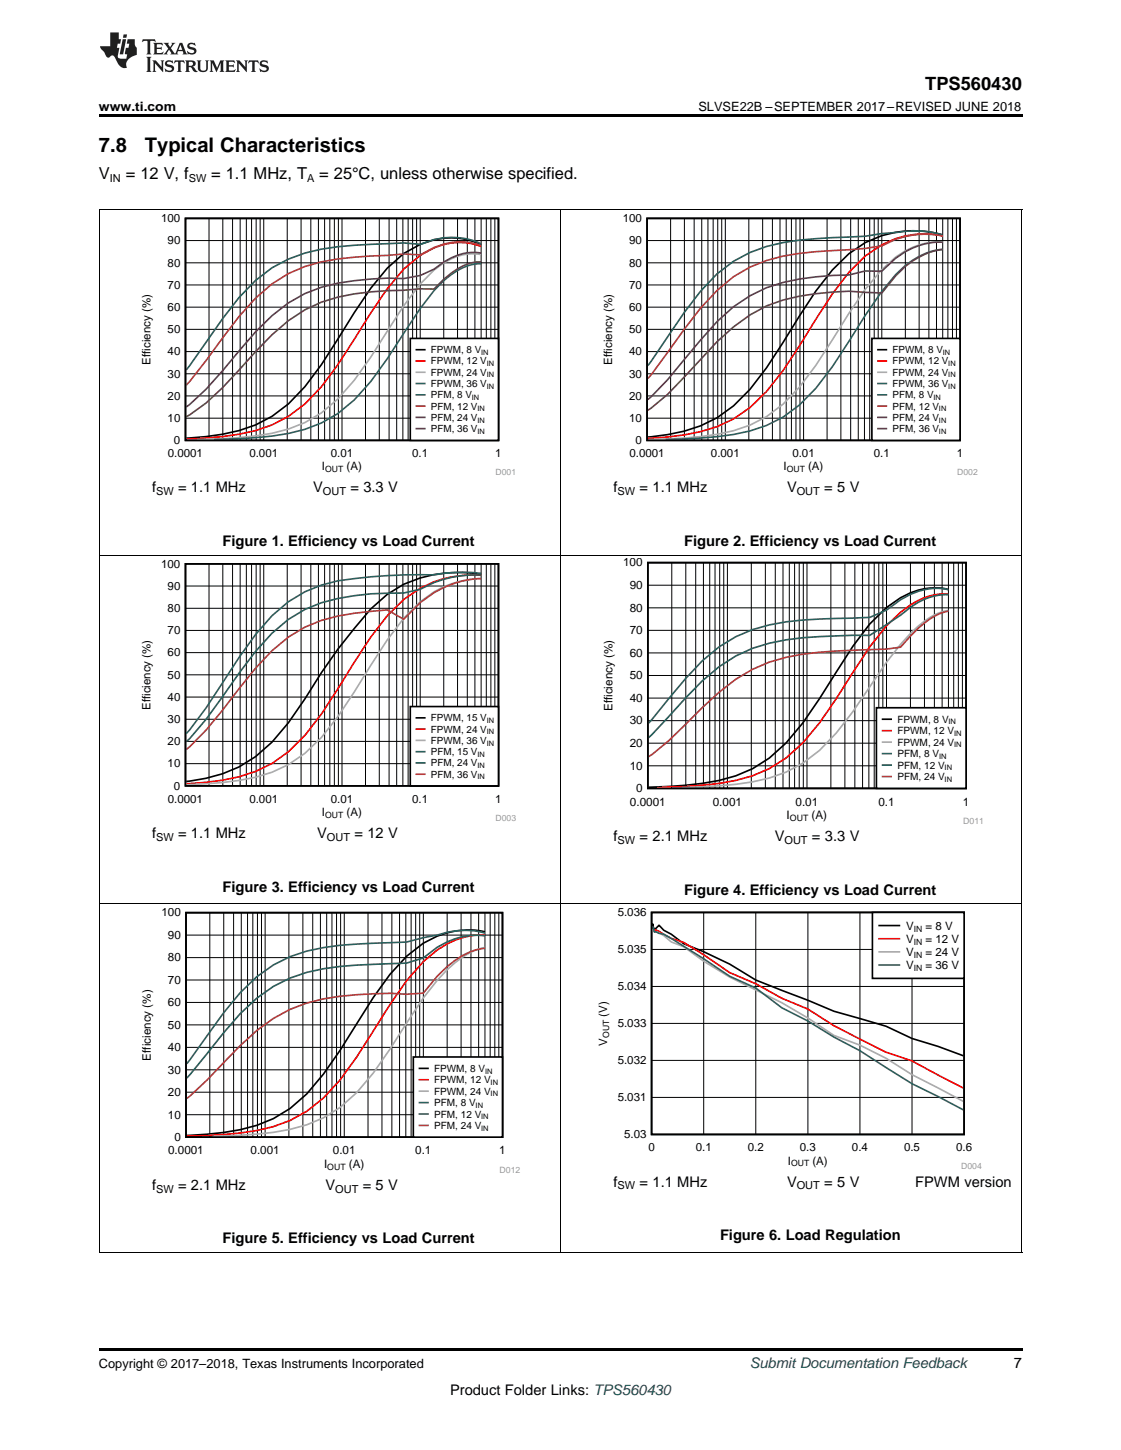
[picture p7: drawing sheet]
<svg xmlns="http://www.w3.org/2000/svg" width="216mm" height="279mm" viewBox="0 0 216 279" stroke-linecap="round" stroke-linejoin="round" font-family="sans-serif">
<path d="M19 259.7h177.8v.5h-177.8z" fill="#000"/>
<path d="M19.1 174.2v67.1M107.9 174.2v67.1M196.8 174.2v67.1M19 241.3h177.8" fill="none" stroke="#000" stroke-width=".19"/>
<path d="M26.9 175h73.3v51h-73.3z" fill-rule="evenodd" fill="#fff"/>
<path d="M35.8 175.9h61v43.2h-61zM93.4 179.6a15.7 15.7 0 0 0-11.9 2.1l-3.2 2.6-3.2 3.4-3.2 4.5-6.4 10.2-3.2 4.6a25.3 25.3 0 0 1-19.3 11.2l-7 .6" fill="none" stroke="#000" stroke-width=".32"/>
<g fill="none" stroke="#000" stroke-width=".19">
<path d="M40.4 175.9v43.2M43.1 175.9v43.2M45 175.9v43.2M46.5 175.9v43.2M47.7 175.9v43.2M48.7 175.9v43.2M49.6 175.9v43.2M50.4 175.9v43.2M51.1 175.9v43.2M55.6 175.9v43.2M58.3 175.9v43.2M60.2 175.9v43.2"/>
<path d="M61.7 175.9v43.2M62.9 175.9v43.2M63.9 175.9v43.2M64.8 175.9v43.2M65.6 175.9v43.2M66.3 175.9v43.2M70.9 175.9v43.2M73.6 175.9v43.2M75.5 175.9v43.2M77 175.9v43.2M78.2 175.9v43.2M79.2 175.9v43.2"/>
<path d="M80.1 175.9v43.2M80.8 175.9v43.2M81.5 175.9v43.2M86.1 175.9v43.2M88.8 175.9v43.2M90.7 175.9v43.2M92.2 175.9v43.2M93.4 175.9v43.2M94.4 175.9v43.2M95.3 175.9v43.2M96.1 175.9v43.2M35.8 197.5h61"/>
<path d="M35.8 193.2h61M35.8 188.8h61M35.8 184.5h61M35.8 180.2h61M35.8 214.8h61M35.8 210.5h61M35.8 206.1h61M35.8 201.8h61"/>
</g>
<path d="M93.4 180.2a13.8 13.8 0 0 0-9.2 2.9l-2.7 2.2-3.2 3.7-3.2 4.6-6.4 10.1-3.2 4.4a24.8 24.8 0 0 1-16 9.7 88.7 88.7 0 0 1-13.5 1.1" fill="none" stroke="#f00" stroke-width=".32"/>
<path d="M93.4 182.6a13.9 13.9 0 0 0-7.3 4.3l-1.9 2-2.7 3.4-6.4 9.8-3.2 4.7a25.5 25.5 0 0 1-16 10.8 81.5 81.5 0 0 1-15 1.4" fill="none" stroke="#aaa" stroke-width=".32"/>
<path d="M93.4 179.8a14.9 14.9 0 0 0-9.2 .4l-2.7 .5-3.2 .8-3.2 .1a82.8 82.8 0 0 0-16 1.7 25.4 25.4 0 0 0-12.9 8l-3.2 3.9-7 9.8" fill="none" stroke="#295c75" stroke-width=".32"/>
<path d="M93.4 180.3a13.5 13.5 0 0 0-9.2 2.2l-2.7 2.1-3.2 1-3.2 .1a79.4 79.4 0 0 0-16 1.7 26.4 26.4 0 0 0-12.9 8l-3.2 3.7-7 8.6" fill="none" stroke="#286b49" stroke-width=".32"/>
<path d="M93.4 182.7a12.2 12.2 0 0 0-7.3 3.5l-1.9 1.9-2.7 3.3-3.2 .2a61.9 61.9 0 0 0-19.2 1.7 30.1 30.1 0 0 0-12.9 8.2l-6.4 6.7-3.8 3.5" fill="none" stroke="#9e3a3a" stroke-width=".32"/>
<path d="M79.6 203.7h17.2v15.4h-17.2z" fill-rule="evenodd" fill="#fff"/>
<path d="M79.6 203.7h17.2v15.4h-17.2zM80.8 205.9h1.6" fill="none" stroke="#000" stroke-width=".32"/>
<path d="M80.8 208.1h1.6" fill="none" stroke="#f00" stroke-width=".32"/>
<path d="M80.8 210.3h1.6" fill="none" stroke="#aaa" stroke-width=".32"/>
<path d="M80.8 212.5h1.6" fill="none" stroke="#295c75" stroke-width=".32"/>
<path d="M80.8 214.7h1.6" fill="none" stroke="#286b49" stroke-width=".32"/>
<path d="M80.8 216.9h1.6" fill="none" stroke="#9e3a3a" stroke-width=".32"/>
<path d="M114.8 174.9h74.3v50.5h-74.3z" fill-rule="evenodd" fill="#fff"/>
<path d="M125.5 175.8h60.2v42.8h-60.2zM125.6 178.5l.1-.5 .3 1.1 .9-.8 .9 1 1.5 .7 2.4 1.8 3.8 1.6 5 2.4 5.1 3 10 3.9 5 2.2 10 2.8 5.1 2.4 5 1.5 4.8 1.8" fill="none" stroke="#000" stroke-width=".32"/>
<path d="M135.5 175.8v42.8M145.6 175.8v42.8M155.6 175.8v42.8M165.6 175.8v42.8M175.7 175.8v42.8M125.5 197.2h60.2M125.5 190.1h60.2M125.5 182.9h60.2M125.5 211.5h60.2M125.5 204.3h60.2" fill="none" stroke="#000" stroke-width=".19"/>
<path d="M125.6 179.1l.1-.1 .1 .4 .6-.2a21.5 21.5 0 0 0 5.3 2.4l3.8 2.4 5 3.4 5.1 2.2 5 2.8 5 2 5 3.2 10 5.2 5.1 1.6 9.8 5.3" fill="none" stroke="#f00" stroke-width=".32"/>
<path d="M125.6 179.5l.1-.5 .1 .4 1.1 .3 .9 .6 1.5 1.2 2.4 .9 3.8 2.8 5 3.1 10.1 4.9 5 3 5 3.3 5 1.9 5 2.5 5.1 3.2 9.8 5.1" fill="none" stroke="#aaa" stroke-width=".32"/>
<path d="M125.6 178.9l.1-.3 .3 1h.4l.5 .2 .9 .2 1.5 .8 6.2 3.9 5 3.4 5.1 2.3 5 3.8 5 2.5 5 3.1 5 2.7 10.1 6.3 9.8 5.1" fill="none" stroke="#295c75" stroke-width=".32"/>
<path d="M168 175.8h17.7v12.7h-17.7z" fill-rule="evenodd" fill="#fff"/>
<path d="M168 175.8h17.7v12.7h-17.7zM169.3 178.3h3.9" fill="none" stroke="#000" stroke-width=".32"/>
<path d="M169.3 180.9h3.9" fill="none" stroke="#f00" stroke-width=".32"/>
<path d="M169.3 183.4h3.9" fill="none" stroke="#aaa" stroke-width=".32"/>
<path d="M169.3 185.9h3.9" fill="none" stroke="#295c75" stroke-width=".32"/>
<path d="M19.1 107v67.2M107.9 107v67.2M196.8 107v67.2M19 174.1h177.8" fill="none" stroke="#000" stroke-width=".19"/>
<path d="M115.8 107.5h73.4v51.3h-73.4z" fill-rule="evenodd" fill="#fff"/>
<path d="M124.8 108.4h61.3v43.5h-61.3zM182.7 113.6a11.8 11.8 0 0 0-9.3 1.6l-2.7 1.9-3.2 3.1-3.2 4.3-6.5 10.1-3.2 4.7a26 26 0 0 1-12.9 10.2 55.3 55.3 0 0 1-16.1 2.2h-.7" fill="none" stroke="#000" stroke-width=".32"/>
<g fill="none" stroke="#000" stroke-width=".19">
<path d="M124.8 117.1h61.3M124.8 112.8h61.3M129.4 108.4v43.5M132.1 108.4v43.5M134 108.4v43.5M135.5 108.4v43.5M136.7 108.4v43.5M137.7 108.4v43.5M138.6 108.4v43.5M139.4 108.4v43.5M140.1 108.4v43.5M144.7 108.4v43.5"/>
<path d="M147.4 108.4v43.5M149.3 108.4v43.5M150.8 108.4v43.5M152 108.4v43.5M153 108.4v43.5M153.9 108.4v43.5M154.7 108.4v43.5M155.4 108.4v43.5M160 108.4v43.5M162.7 108.4v43.5M164.6 108.4v43.5M166.1 108.4v43.5"/>
<path d="M167.3 108.4v43.5M168.4 108.4v43.5M169.3 108.4v43.5M170 108.4v43.5M170.7 108.4v43.5M175.3 108.4v43.5M178 108.4v43.5M180 108.4v43.5M181.4 108.4v43.5M182.7 108.4v43.5M183.7 108.4v43.5M184.6 108.4v43.5"/>
<path d="M185.4 108.4v43.5M124.8 138.9h61.3M124.8 134.5h61.3M124.8 130.2h61.3M124.8 125.8h61.3M124.8 121.5h61.3M124.8 147.6h61.3M124.8 143.2h61.3"/>
</g>
<path d="M182.7 114.5a11.3 11.3 0 0 0-7.4 2.1l-1.9 1.4-2.7 2.6-3.2 4-6.4 10-3.3 4.7a25.7 25.7 0 0 1-16.1 11.1 81.3 81.3 0 0 1-15.2 1.3" fill="none" stroke="#f00" stroke-width=".32"/>
<path d="M182.7 117.6l-1.3 .3a14.7 14.7 0 0 0-6.1 4.2l-1.9 2.1-2.7 3.4-6.4 9.5-3.2 4.1a25.3 25.3 0 0 1-16.2 9.5 97 97 0 0 1-13.7 1" fill="none" stroke="#aaa" stroke-width=".32"/>
<path d="M182.7 113.6a11.4 11.4 0 0 0-9.3 2l-2.7 2-3.2 1.4-3.2 .1a116.1 116.1 0 0 0-12.9 .7 27.6 27.6 0 0 0-16.2 7.5 207.6 207.6 0 0 0-10.3 12" fill="none" stroke="#295c75" stroke-width=".32"/>
<path d="M182.7 114.6a11.2 11.2 0 0 0-7.4 2.4l-1.9 1.5-5.9 3.9h-3.2a114.2 114.2 0 0 0-12.9 .9 27.9 27.9 0 0 0-16.2 7.9l-10.3 10.9" fill="none" stroke="#286b49" stroke-width=".32"/>
<path d="M182.7 117.8l-.6 .1a12 12 0 0 0-5.3 3.2l-3.4 3.6-2.7 .4-3.2 .1a96.5 96.5 0 0 0-16.1 1.5 28.6 28.6 0 0 0-12.9 6.7l-3.3 3-6.4 6.3-3.9 3.1" fill="none" stroke="#9e3a3a" stroke-width=".32"/>
<path d="M168.8 136.4h17.3v15.5h-17.3z" fill-rule="evenodd" fill="#fff"/>
<path d="M168.8 136.4h17.3v15.5h-17.3zM170 138.6h1.6" fill="none" stroke="#000" stroke-width=".32"/>
<path d="M170 140.8h1.6" fill="none" stroke="#f00" stroke-width=".32"/>
<path d="M170 143h1.6" fill="none" stroke="#aaa" stroke-width=".32"/>
<path d="M170 145.2h1.6" fill="none" stroke="#295c75" stroke-width=".32"/>
<path d="M170 147.4h1.6" fill="none" stroke="#286b49" stroke-width=".32"/>
<path d="M170 149.6h1.6" fill="none" stroke="#9e3a3a" stroke-width=".32"/>
<path d="M26.9 107.8h72.5v50.4h-72.5z" fill-rule="evenodd" fill="#fff"/>
<path d="M35.7 108.6h60.3v42.8h-60.3zM92.7 110.7a25.5 25.5 0 0 0-14.9 1.9l-3.2 1.9-3.2 2.8a107.5 107.5 0 0 0-12.7 17.4l-3.2 4.6a25.5 25.5 0 0 1-19.6 11.3" fill="none" stroke="#000" stroke-width=".32"/>
<g fill="none" stroke="#000" stroke-width=".19">
<path d="M35.7 117.2h60.3M35.7 112.9h60.3M40.3 108.6v42.8M42.9 108.6v42.8M44.8 108.6v42.8M46.3 108.6v42.8M47.4 108.6v42.8M48.5 108.6v42.8M49.3 108.6v42.8M50.1 108.6v42.8M50.8 108.6v42.8M55.3 108.6v42.8"/>
<path d="M58 108.6v42.8M59.9 108.6v42.8M61.3 108.6v42.8M62.5 108.6v42.8M63.5 108.6v42.8M64.4 108.6v42.8M65.2 108.6v42.8M65.9 108.6v42.8M70.4 108.6v42.8M73 108.6v42.8M74.9 108.6v42.8M76.4 108.6v42.8"/>
<path d="M77.6 108.6v42.8M78.6 108.6v42.8M79.5 108.6v42.8M80.2 108.6v42.8M80.9 108.6v42.8M85.5 108.6v42.8M88.1 108.6v42.8M90 108.6v42.8M91.5 108.6v42.8M92.7 108.6v42.8M93.7 108.6v42.8M94.5 108.6v42.8"/>
<path d="M95.3 108.6v42.8M35.7 138.6h60.3M35.7 134.3h60.3M35.7 130h60.3M35.7 125.8h60.3M35.7 121.5h60.3M35.7 147.1h60.3M35.7 142.9h60.3"/>
</g>
<path d="M92.7 110.8a21.7 21.7 0 0 0-11.8 2.6l-3.1 2.1-3.2 3.1-3.2 4.2-9.5 14.8-3.2 4.1a24.3 24.3 0 0 1-15.8 8.6l-7 .7" fill="none" stroke="#f00" stroke-width=".32"/>
<path d="M92.7 111.5a18.7 18.7 0 0 0-9.1 2.5l-2.7 2-3.1 3.1-3.2 4.2-9.5 14.8-3.2 4a24.2 24.2 0 0 1-15.9 8.3l-3.1 .4-7 .4" fill="none" stroke="#aaa" stroke-width=".32"/>
<path d="M92.7 110.5a29.1 29.1 0 0 0-9.1 .3 104.3 104.3 0 0 0-18.5 1.1 23.7 23.7 0 0 0-12.7 6.7l-3.2 3.7-3.2 4.4-6.3 9.7-3.8 4.9" fill="none" stroke="#295c75" stroke-width=".32"/>
<path d="M92.7 110.8a21.8 21.8 0 0 0-11.8 2.7l-3.1 .8a52.1 52.1 0 0 0-15.9 1.8 26.1 26.1 0 0 0-12.7 9.4l-3.2 4.2-6.3 8.9-3.2 3.7-.6 .6" fill="none" stroke="#286b49" stroke-width=".32"/>
<path d="M92.7 111.5a18.2 18.2 0 0 0-9.1 2.7l-2.7 1.9-3.1 3.2-3.2-1.8a56.6 56.6 0 0 0-12.7 2.1 27.1 27.1 0 0 0-12.7 9.2l-9.5 11.9-3.2 3.2-.6 .5" fill="none" stroke="#9e3a3a" stroke-width=".32"/>
<path d="M79 136.1h17v15.3h-17z" fill-rule="evenodd" fill="#fff"/>
<path d="M79 136.1h17v15.3h-17zM80.2 138.3h1.6" fill="none" stroke="#000" stroke-width=".32"/>
<path d="M80.2 140.5h1.6" fill="none" stroke="#f00" stroke-width=".32"/>
<path d="M80.2 142.7h1.6" fill="none" stroke="#aaa" stroke-width=".32"/>
<path d="M80.2 144.8h1.6" fill="none" stroke="#295c75" stroke-width=".32"/>
<path d="M80.2 147h1.6" fill="none" stroke="#286b49" stroke-width=".32"/>
<path d="M80.2 149.2h1.6" fill="none" stroke="#9e3a3a" stroke-width=".32"/>
<path d="M19.1 40.4v66.6M107.9 40.4v66.6M196.8 40.4v66.6M19 106.9h177.8" fill="none" stroke="#000" stroke-width=".19"/>
<path d="M26.9 41.2h72.2v50.5h-72.2z" fill-rule="evenodd" fill="#fff"/>
<path d="M35.7 42.1h60.3v42.8h-60.3zM92.7 47.2a13.5 13.5 0 0 0-11.8-.1l-3.1 1.7-3.2 2.9-3.2 3.8-3.2 4.7-6.3 10.1-3.2 4.2a24.3 24.3 0 0 1-15.8 9.2l-3.2 .4-3.8 .3" fill="none" stroke="#000" stroke-width=".32"/>
<g fill="none" stroke="#000" stroke-width=".19">
<path d="M35.7 59.2h60.3M35.7 54.9h60.3M35.7 50.6h60.3M35.7 46.4h60.3M40.3 42.1v42.8M42.9 42.1v42.8M44.8 42.1v42.8M46.3 42.1v42.8M47.4 42.1v42.8M48.5 42.1v42.8M49.3 42.1v42.8M50.1 42.1v42.8"/>
<path d="M50.8 42.1v42.8M55.3 42.1v42.8M58 42.1v42.8M59.9 42.1v42.8M61.3 42.1v42.8M62.5 42.1v42.8M63.5 42.1v42.8M64.4 42.1v42.8M65.2 42.1v42.8M65.9 42.1v42.8M70.4 42.1v42.8M73 42.1v42.8"/>
<path d="M74.9 42.1v42.8M76.4 42.1v42.8M77.6 42.1v42.8M78.6 42.1v42.8M79.5 42.1v42.8M80.2 42.1v42.8M80.9 42.1v42.8M85.5 42.1v42.8M88.1 42.1v42.8M90 42.1v42.8M91.5 42.1v42.8M92.7 42.1v42.8"/>
<path d="M93.7 42.1v42.8M94.5 42.1v42.8M95.3 42.1v42.8M35.7 76.3h60.3M35.7 72h60.3M35.7 67.7h60.3M35.7 63.5h60.3M35.7 80.6h60.3"/>
</g>
<path d="M92.7 47.5a12.3 12.3 0 0 0-11.8 1.7l-3.1 2.6-3.2 3.8-3.2 4.7-6.3 10-3.2 4.2a24.4 24.4 0 0 1-15.9 9.2 76.1 76.1 0 0 1-10.1 .9" fill="none" stroke="#f00" stroke-width=".32"/>
<path d="M92.7 49a9.6 9.6 0 0 0-7.2 1.7l-1.9 1.3-2.7 2.7-3.1 4.2-6.4 9.9-3.2 4.5a25.3 25.3 0 0 1-19 10.7l-6.3 .5-5 .2" fill="none" stroke="#aaa" stroke-width=".32"/>
<path d="M92.7 50.8h-.6a9.4 9.4 0 0 0-5.2 2.1l-1.4 1.2-1.9 1.9-2.7 3.5-6.3 9.6-3.2 4.4a24.7 24.7 0 0 1-15.9 10 86.1 86.1 0 0 1-14.2 1.2" fill="none" stroke="#295c75" stroke-width=".32"/>
<path d="M92.7 47a13.8 13.8 0 0 0-11.8 .1l-3.1-.3-3.2 .2a91.9 91.9 0 0 0-12.7 1 25.5 25.5 0 0 0-15.9 9.3l-3.1 4.1-7 9.9" fill="none" stroke="#286b49" stroke-width=".32"/>
<path d="M92.7 47.3a11.8 11.8 0 0 0-9.1 .4l-2.7 1.4-3.1-.2-3.2 .3a74.3 74.3 0 0 0-12.7 1.3 24.3 24.3 0 0 0-12.7 7l-3.2 3.5-6.3 8.5-3.8 4.7" fill="none" stroke="#9e3a3a" stroke-width=".32"/>
<path d="M92.7 48.8a9.7 9.7 0 0 0-7.2 1.7 13.3 13.3 0 0 1-10.9 3.1 53.8 53.8 0 0 0-12.7 1.8 27.7 27.7 0 0 0-12.7 8.6l-9.5 11-3.8 3.4" fill="none" stroke="#68275f" stroke-width=".32"/>
<path d="M92.7 50.5h-.6a9 9 0 0 0-5.2 2.1l-1.4 1.2-1.9 1.9-2.7-.1-3.1 .3a58.6 58.6 0 0 0-12.7 1.4 26.4 26.4 0 0 0-12.7 7.2l-9.5 10.2-3.2 3-3.8 2.6" fill="none" stroke="#6b5028" stroke-width=".32"/>
<path d="M79 65.2h17v19.7h-17z" fill-rule="evenodd" fill="#fff"/>
<path d="M79 65.2h17v19.7h-17zM80.2 67.4h1.6" fill="none" stroke="#000" stroke-width=".32"/>
<path d="M80.2 69.6h1.6" fill="none" stroke="#f00" stroke-width=".32"/>
<path d="M80.2 71.7h1.6" fill="none" stroke="#aaa" stroke-width=".32"/>
<path d="M80.2 73.9h1.6" fill="none" stroke="#295c75" stroke-width=".32"/>
<path d="M80.2 76.1h1.6" fill="none" stroke="#286b49" stroke-width=".32"/>
<path d="M80.2 78.3h1.6" fill="none" stroke="#9e3a3a" stroke-width=".32"/>
<path d="M80.2 80.4h1.6" fill="none" stroke="#68275f" stroke-width=".32"/>
<path d="M80.2 82.6h1.6" fill="none" stroke="#6b5028" stroke-width=".32"/>
<path d="M115.8 41.2h72.5v50.5h-72.5z" fill-rule="evenodd" fill="#fff"/>
<path d="M124.6 42.1h60.3v42.8h-60.3zM181.6 45.3a19.9 19.9 0 0 0-21.3 6.7l-3.2 4.1-9.5 14.8-3.2 4.1a24.1 24.1 0 0 1-15.8 8.7l-3.8 .5" fill="none" stroke="#000" stroke-width=".32"/>
<g fill="none" stroke="#000" stroke-width=".19">
<path d="M124.6 59.2h60.3M124.6 54.9h60.3M124.6 50.6h60.3M124.6 46.4h60.3M129.2 42.1v42.8M131.8 42.1v42.8M133.7 42.1v42.8M135.2 42.1v42.8M136.3 42.1v42.8M137.4 42.1v42.8M138.2 42.1v42.8M139 42.1v42.8"/>
<path d="M139.7 42.1v42.8M144.2 42.1v42.8M146.9 42.1v42.8M148.8 42.1v42.8M150.2 42.1v42.8M151.4 42.1v42.8M152.4 42.1v42.8M153.3 42.1v42.8M154.1 42.1v42.8M154.8 42.1v42.8M159.3 42.1v42.8M161.9 42.1v42.8"/>
<path d="M163.8 42.1v42.8M165.3 42.1v42.8M166.5 42.1v42.8M167.5 42.1v42.8M168.4 42.1v42.8M169.1 42.1v42.8M169.8 42.1v42.8M174.4 42.1v42.8M177 42.1v42.8M178.9 42.1v42.8M180.4 42.1v42.8M181.6 42.1v42.8"/>
<path d="M182.6 42.1v42.8M183.4 42.1v42.8M184.2 42.1v42.8M124.6 76.3h60.3M124.6 72h60.3M124.6 67.7h60.3M124.6 63.5h60.3M124.6 80.6h60.3"/>
</g>
<path d="M181.6 45.5a16.9 16.9 0 0 0-11.8 1.7l-3.1 2.1-3.2 3.2-3.2 4.1-9.5 14.8-3.2 4a24.1 24.1 0 0 1-15.8 8.4l-7 .7" fill="none" stroke="#f00" stroke-width=".32"/>
<path d="M181.6 46.6a13.4 13.4 0 0 0-9.1 2.9l-2.7 2.5-3.1 3.7-3.2 4.7-6.4 10-3.1 4.2a24.2 24.2 0 0 1-15.9 9.1 92.9 92.9 0 0 1-13.1 1" fill="none" stroke="#aaa" stroke-width=".32"/>
<path d="M181.6 48a12.6 12.6 0 0 0-7.2 3.1l-1.9 1.8-2.7 3.3-3.1 4.6-6.4 9.9-3.2 4.1a24.2 24.2 0 0 1-15.8 8.9 97 97 0 0 1-13.1 1" fill="none" stroke="#295c75" stroke-width=".32"/>
<path d="M181.6 45.3a19.4 19.4 0 0 0-9.1-.5l-2.7 .2-3.1 .5-3.2 .2a93.2 93.2 0 0 0-12.7 1 25.2 25.2 0 0 0-15.9 9.4l-3.1 4.2-7 10.2" fill="none" stroke="#286b49" stroke-width=".32"/>
<path d="M181.6 45.5a16.7 16.7 0 0 0-11.8 1.9 109.4 109.4 0 0 1-12.7 1.1 35.3 35.3 0 0 0-12.7 3l-3.1 1.8-3.2 2.7-3.2 3.4-10.1 13.6" fill="none" stroke="#9e3a3a" stroke-width=".32"/>
<path d="M181.6 46.7a13.4 13.4 0 0 0-9.1 3.1l-2.7 2.5-3.1-.1-3.2 .8a50.7 50.7 0 0 0-15.9 2.4 30.6 30.6 0 0 0-12.7 10.1l-6.3 7.7-3.8 3.8" fill="none" stroke="#68275f" stroke-width=".32"/>
<path d="M181.6 48.1a13.6 13.6 0 0 0-9.1 5.1l-2.7 3.3-3.1-.2a45 45 0 0 0-19.1 2.6 38.6 38.6 0 0 0-12.7 10.4l-6.3 6.7-3.8 3.1" fill="none" stroke="#6b5028" stroke-width=".32"/>
<path d="M167.9 65.2h17v19.7h-17z" fill-rule="evenodd" fill="#fff"/>
<path d="M167.9 65.2h17v19.7h-17zM169.1 67.4h1.6" fill="none" stroke="#000" stroke-width=".32"/>
<path d="M169.1 69.6h1.6" fill="none" stroke="#f00" stroke-width=".32"/>
<path d="M169.1 71.7h1.6" fill="none" stroke="#aaa" stroke-width=".32"/>
<path d="M169.1 73.9h1.6" fill="none" stroke="#295c75" stroke-width=".32"/>
<path d="M169.1 76.1h1.6" fill="none" stroke="#286b49" stroke-width=".32"/>
<path d="M169.1 78.3h1.6" fill="none" stroke="#9e3a3a" stroke-width=".32"/>
<path d="M169.1 80.4h1.6" fill="none" stroke="#68275f" stroke-width=".32"/>
<path d="M169.1 82.6h1.6" fill="none" stroke="#6b5028" stroke-width=".32"/>
<path d="M19 40.4h177.8" fill="none" stroke="#000" stroke-width=".19"/>
<path d="M19 22h177.8v.5h-177.8z" fill="#000"/>
<g fill="#231f20">
<path d="M27.5 7.6l-.1 .5 .4-.2h.6v.1v2.1l-.2 .4h1l-.3-.4v-2.1l.1-.1h.5l.5 .2-.2-.5zM29.5 8.3l.2 .3v1.5l-.2 .4h1.8l.2-.6a1.04 1.04 0 0 1-1.3 .2v-.7h.6l.3 .2v-.6l-.3 .2h-.6v-.5l.2-.2a.96 .96 0 0 1 1 .3l-.2-.5zM31.5 8.3l.9 1.1-.9 1.1h.8l-.2-.2 .5-.7 .4 .7-.2 .2h1.5l-.1-.2 .1-.4h.9l.1 .4-.2 .2h1l-.3-.3-.7-1.9h-.5l-.9 2-.8-1 .9-1h-.8l.1 .3-.3 .5-.4-.6 .2-.2zM34.7 8.6l.4 1h-.7zM36.3 8.4a.63 .63 0 0 0-.2 .7 .63 .63 0 0 0 .6 .4l.6 .2 .1 .2a.75 .75 0 0 1-.7 .4 .75 .75 0 0 1-.6-.5l.1 .7 .2-.1a.89 .89 0 0 0 1 0 .89 .89 0 0 0 .4-.9 1.4 1.4 0 0 0-1.2-.5l-.1-.4a1.04 1.04 0 0 1 1.2 .2l-.2-.5-.1 .1-.5-.2zM28.2 10.9l.2 .4v2.2l-.2 .4h1l-.3-.4v-2.2l.3-.4zM29.3 11.6l.3 .4v1.5l-.3 .4h.8l-.2-.4v-1.3l1.5 1.7v-1.9l.2-.4h-.7l.2 .4v.9l-1.1-1.3zM32 11.8a.62 .62 0 0 0-.2 .7 .62 .62 0 0 0 .6 .4l.6 .1 .1 .3a.76 .76 0 0 1-.7 .3 .76 .76 0 0 1-.6-.4l.1 .7 .2-.1a.89 .89 0 0 0 1 0 .89 .89 0 0 0 .4-.9 1.4 1.4 0 0 0-1.2-.5l-.1-.4a1.04 1.04 0 0 1 1.2 .2l-.2-.6-.1 .1-.5-.1zM33.7 11.6l-.2 .6a.61 .61 0 0 1 .8-.3v1.6l-.2 .4h.9l-.2-.4v-1.6a.63 .63 0 0 1 .8 .3l-.2-.6zM35.6 11.6l.3 .4v1.5l-.3 .4h1l-.2-.2v-.8l.4 .1 .1 .1a.76 .76 0 0 0 1.2 .7l-1-1a.58 .58 0 0 0 .6-.5 .58 .58 0 0 0-.5-.6zM36.4 11.9h.1a.45 .45 0 0 1 .5 .1 .45 .45 0 0 1 .1 .5l-.1 .1-.6 .1zM37.9 11.6l.2 .2a2.17 2.17 0 0 0 .3 1.9 .99 .99 0 0 0 1.6-.6v-1.1l.2-.4h-.7l.2 .2a1.92 1.92 0 0 1-.2 1.8 .6 .6 0 0 1-.9-.5v-1.1l.2-.4zM40.4 11.6l.2 .4v1.5l-.2 .4h.7l-.2-.4v-1.4l.8 1.8 .8-1.8v1.4l-.2 .4h.9l-.2-.4v-1.5l.2-.4h-.8l-.6 1.5-.6-1.5zM43.4 11.6l.2 .4v1.5l-.2 .4h1.8l.2-.6a1.04 1.04 0 0 1-1.3 .1v-.6h.5l.4 .2v-.6l-.4 .2h-.5v-.6l.2-.1a.96 .96 0 0 1 .9 .3l-.1-.6zM45.5 11.6l.2 .4v1.5l-.2 .4h.7l-.2-.4v-1.3l1.5 1.7v-1.9l.2-.4h-.7l.2 .4v.9l-1.1-1.3zM47.9 11.6l-.1 .6a.61 .61 0 0 1 .8-.3v1.6l-.3 .4h1l-.3-.4 .1-1.6a.63 .63 0 0 1 .7 .3l-.1-.6zM50.2 11.8a.62 .62 0 0 0-.2 .7 .62 .62 0 0 0 .6 .4l.6 .1 .2 .3a.76 .76 0 0 1-.8 .3 .76 .76 0 0 1-.6-.4l.1 .7 .2-.1a.89 .89 0 0 0 1 0 .89 .89 0 0 0 .4-.9 1.4 1.4 0 0 0-1.2-.5l-.1-.4a1.04 1.04 0 0 1 1.2 .2l-.1-.6-.2 .1-.5-.1z"/>
<path d="M21.2 6.3v2.6h-1.9l.1 .4 .7 .9a.91 .91 0 0 0 1 .8 .56 .56 0 0 1 .5-.3 .56 .56 0 0 1 .5 .3l.4 .8a1.53 1.53 0 0 0 1.9 1.2 1.54 1.54 0 0 1 1-2.1l.9-.3v-1.4a1.52 1.52 0 0 1-.3-1.6h-1.4l-.2 .8h.5l-.2 .8h-.4l-.2 1v.2l.4 .1-.2 .8a1.93 1.93 0 0 1-1.6-.3l.3-1.8h-.5l.2-.8h.4l.2-.8h-.4v-1.3zM23.6 7.6l-.6 2.9h.7l.6-2.9zM23.8 6.6l-.1 .7h.6l.2-.7z"/>
</g>
<g font-size="3.9">
<text x="19" y="29.3">7.8</text>
<text x="27.9" y="29.3">Typical Characteristics</text>
</g>
<text font-size="3.5" x="178.2" y="17.3">TPS560430</text>
<g font-size="3.2">
<text x="19" y="34.4">V</text>
<text x="24.2" y="34.4">= 12 V, f</text>
<text x="40.7" y="34.4">= 1.1 MHz, T</text>
<text x="61.5" y="34.4">= 25°C, unless otherwise specified.</text>
</g>
<g font-size="2.8">
<text x="29.3" y="94.9">f</text>
<text x="34.3" y="94.9">= 1.1 MHz</text>
<text x="60.3" y="94.9">V</text>
<text x="67.5" y="94.9">= 3.3 V</text>
<text x="118.2" y="94.9">f</text>
<text x="123.2" y="94.9">= 1.1 MHz</text>
<text x="151.6" y="94.9">V</text>
<text x="158.7" y="94.9">= 5 V</text>
<text x="42.9" y="105.2">Figure 1. Efficiency vs Load Current</text>
<text x="131.8" y="105.2">Figure 2. Efficiency vs Load Current</text>
<text x="29.3" y="161.5">f</text>
<text x="34.3" y="161.5">= 1.1 MHz</text>
<text x="61.1" y="161.5">V</text>
<text x="68.3" y="161.5">= 12 V</text>
<text x="118.2" y="162.1">f</text>
<text x="123.2" y="162.1">= 2.1 MHz</text>
<text x="149.2" y="162.1">V</text>
<text x="156.4" y="162.1">= 3.3 V</text>
<text x="42.9" y="171.8">Figure 3. Efficiency vs Load Current</text>
<text x="131.8" y="172.4">Figure 4. Efficiency vs Load Current</text>
<text x="29.3" y="229.2">f</text>
<text x="34.3" y="229.2">= 2.1 MHz</text>
<text x="62.7" y="229.2">V</text>
<text x="69.8" y="229.2">= 5 V</text>
<text x="118.2" y="228.6">f</text>
<text x="123.2" y="228.6">= 1.1 MHz</text>
<text x="151.6" y="228.6">V</text>
<text x="158.7" y="228.6">= 5 V</text>
<text x="176.3" y="228.6">FPWM version</text>
<text x="42.9" y="239.6">Figure 5. Efficiency vs Load Current</text>
<text x="138.7" y="239">Figure 6. Load Regulation</text>
<text x="195.3" y="263.6">7</text>
<text x="86.7" y="268.9">Product Folder Links: TPS560430</text>
</g>
<text font-size="2.8" fill="#0000c8" x="144.4" y="263.6">Submit Documentation Feedback</text>
<g font-size="2.5">
<text x="19" y="21.4">www.ti.com</text>
<text x="134.5" y="21.4">SLVSE22B –SEPTEMBER 2017–REVISED JUNE 2018</text>
<text x="19" y="263.6">Copyright © 2017–2018, Texas Instruments Incorporated</text>
</g>
<g font-size="2.3">
<text x="120" y="109.2">100</text>
<text x="121.3" y="113.5">90</text>
<text x="121.3" y="117.9">80</text>
<text x="121.3" y="122.2">70</text>
<text x="121.3" y="130.9">50</text>
<text x="121.3" y="126.6">60</text>
<text x="117.9" y="137.1" transform="rotate(-90 117.9 137.1)">Efficiency (%)</text>
<text x="121.3" y="135.3">40</text>
<text x="121.3" y="143.9">20</text>
<text x="121.3" y="139.6">30</text>
<text x="121.3" y="148.3">10</text>
<text x="121.3" y="155.2">0.0001</text>
<text x="122.5" y="152.6">0</text>
<text x="137.3" y="155.2">0.001</text>
<text x="153.2" y="155.2">0.01</text>
<text x="169.2" y="155.2">0.1</text>
<text x="185.4" y="155.2">1</text>
<text x="151.5" y="157.8">I</text>
<text x="156.3" y="157.8">(A)</text>
</g>
<g font-size="2.2">
<text x="31" y="42.8">100</text>
<text x="32.3" y="47.1">90</text>
<text x="119.9" y="42.8">100</text>
<text x="121.2" y="47.1">90</text>
<text x="32.3" y="51.4">80</text>
<text x="121.2" y="51.4">80</text>
<text x="32.3" y="59.9">60</text>
<text x="32.3" y="55.6">70</text>
<text x="121.2" y="59.9">60</text>
<text x="121.2" y="55.6">70</text>
<text x="32.3" y="64.2">50</text>
<text x="121.2" y="64.2">50</text>
<text x="29" y="70.2" transform="rotate(-90 29 70.2)">Efficiency (%)</text>
<text x="32.3" y="68.5">40</text>
<text x="117.9" y="70.2" transform="rotate(-90 117.9 70.2)">Efficiency (%)</text>
<text x="121.2" y="68.5">40</text>
<text x="32.3" y="77">20</text>
<text x="32.3" y="72.8">30</text>
<text x="121.2" y="77">20</text>
<text x="121.2" y="72.8">30</text>
<text x="32.3" y="81.3">10</text>
<text x="121.2" y="81.3">10</text>
<text x="32.3" y="88.1">0.0001</text>
<text x="33.5" y="85.6">0</text>
<text x="48" y="88.1">0.001</text>
<text x="63.7" y="88.1">0.01</text>
<text x="79.4" y="88.1">0.1</text>
<text x="95.4" y="88.1">1</text>
<text x="121.2" y="88.1">0.0001</text>
<text x="122.4" y="85.6">0</text>
<text x="136.9" y="88.1">0.001</text>
<text x="152.6" y="88.1">0.01</text>
<text x="168.3" y="88.1">0.1</text>
<text x="184.3" y="88.1">1</text>
<text x="62" y="90.7">I</text>
<text x="66.7" y="90.7">(A)</text>
<text x="150.9" y="90.7">I</text>
<text x="155.6" y="90.7">(A)</text>
<text x="31" y="109.4">100</text>
<text x="32.3" y="113.6">90</text>
<text x="32.3" y="117.9">80</text>
<text x="32.3" y="122.2">70</text>
<text x="32.3" y="130.8">50</text>
<text x="32.3" y="126.5">60</text>
<text x="29" y="136.8" transform="rotate(-90 29 136.8)">Efficiency (%)</text>
<text x="32.3" y="135">40</text>
<text x="32.3" y="143.6">20</text>
<text x="32.3" y="139.3">30</text>
<text x="32.3" y="147.9">10</text>
<text x="32.3" y="154.7">0.0001</text>
<text x="33.5" y="152.1">0</text>
<text x="48" y="154.7">0.001</text>
<text x="63.7" y="154.7">0.01</text>
<text x="79.4" y="154.7">0.1</text>
<text x="95.4" y="154.7">1</text>
<text x="62" y="157.2">I</text>
<text x="66.7" y="157.2">(A)</text>
<text x="31.1" y="176.6">100</text>
<text x="119" y="176.5">5.036</text>
<text x="174.5" y="179.1">V</text>
<text x="178.3" y="179.1">= 8 V</text>
<text x="32.3" y="185.3">80</text>
<text x="32.3" y="180.9">90</text>
<text x="119" y="183.7">5.035</text>
<text x="174.5" y="181.7">V</text>
<text x="174.5" y="184.2">V</text>
<text x="178.3" y="181.7">= 12 V</text>
<text x="178.3" y="184.2">= 24 V</text>
<text x="32.3" y="189.6">70</text>
<text x="119" y="190.8">5.034</text>
<text x="174.5" y="186.7">V</text>
<text x="178.3" y="186.7">= 36 V</text>
<text x="32.3" y="193.9">60</text>
<text x="117" y="195.9" transform="rotate(-90 117 195.9)">(V)</text>
<text x="119" y="197.9">5.033</text>
<text x="32.3" y="202.6">40</text>
<text x="32.3" y="198.2">50</text>
<text x="117" y="201.5" transform="rotate(-90 117 201.5)">V</text>
<text x="29" y="204.3" transform="rotate(-90 29 204.3)">Efficiency (%)</text>
<text x="32.3" y="206.9">30</text>
<text x="119" y="205.1">5.032</text>
<text x="32.3" y="215.5">10</text>
<text x="32.3" y="211.2">20</text>
<text x="119" y="212.2">5.031</text>
<text x="33.6" y="219.8">0</text>
<text x="120.2" y="219.3">5.03</text>
<text x="124.9" y="221.8">0</text>
<text x="134" y="221.8">0.1</text>
<text x="144" y="221.8">0.2</text>
<text x="154.1" y="221.8">0.3</text>
<text x="164.1" y="221.8">0.4</text>
<text x="174.1" y="221.8">0.5</text>
<text x="184.2" y="221.8">0.6</text>
<text x="32.4" y="222.4">0.0001</text>
<text x="48.3" y="222.4">0.001</text>
<text x="62.4" y="225">I</text>
<text x="64.1" y="222.4">0.01</text>
<text x="67.2" y="225">(A)</text>
<text x="80" y="222.4">0.1</text>
<text x="96.1" y="222.4">1</text>
<text x="151.7" y="224.4">I</text>
<text x="156.5" y="224.4">(A)</text>
</g>
<g font-size="2.1">
<text x="21.2" y="35.1">IN</text>
<text x="36.3" y="35.1">SW</text>
<text x="59.1" y="35.1">A</text>
<text x="30.1" y="95.5">SW</text>
<text x="62.2" y="95.5">OUT</text>
<text x="119" y="95.5">SW</text>
<text x="153.5" y="95.5">OUT</text>
<text x="30.1" y="162">SW</text>
<text x="63" y="162">OUT</text>
<text x="119" y="162.6">SW</text>
<text x="151.1" y="162.6">OUT</text>
<text x="30.1" y="229.8">SW</text>
<text x="64.6" y="229.8">OUT</text>
<text x="119" y="229.2">SW</text>
<text x="153.5" y="229.2">OUT</text>
</g>
<g font-size="1.9">
<text x="83" y="68.1">FPWM, 8 V</text>
<text x="83" y="70.2">FPWM, 12 V</text>
<text x="171.9" y="68.1">FPWM, 8 V</text>
<text x="171.9" y="70.2">FPWM, 12 V</text>
<text x="83" y="72.4">FPWM, 24 V</text>
<text x="83" y="74.6">FPWM, 36 V</text>
<text x="83" y="76.8">PFM, 8 V</text>
<text x="171.9" y="72.4">FPWM, 24 V</text>
<text x="171.9" y="74.6">FPWM, 36 V</text>
<text x="171.9" y="76.8">PFM, 8 V</text>
<text x="83" y="78.9">PFM, 12 V</text>
<text x="83" y="81.1">PFM, 24 V</text>
<text x="83" y="83.3">PFM, 36 V</text>
<text x="171.9" y="78.9">PFM, 12 V</text>
<text x="171.9" y="81.1">PFM, 24 V</text>
<text x="171.9" y="83.3">PFM, 36 V</text>
<text x="83" y="139">FPWM, 15 V</text>
<text x="83" y="141.2">FPWM, 24 V</text>
<text x="83" y="143.3">FPWM, 36 V</text>
<text x="172.8" y="139.3">FPWM, 8 V</text>
<text x="172.8" y="141.5">FPWM, 12 V</text>
<text x="172.8" y="143.7">FPWM, 24 V</text>
<text x="83" y="145.5">PFM, 15 V</text>
<text x="83" y="147.7">PFM, 24 V</text>
<text x="83" y="149.9">PFM, 36 V</text>
<text x="172.8" y="145.9">PFM, 8 V</text>
<text x="172.8" y="148.1">PFM, 12 V</text>
<text x="172.8" y="150.3">PFM, 24 V</text>
<text x="83.6" y="206.5">FPWM, 8 V</text>
<text x="83.6" y="208.7">FPWM, 12 V</text>
<text x="83.6" y="210.9">FPWM, 24 V</text>
<text x="83.6" y="213.1">PFM, 8 V</text>
<text x="83.6" y="215.3">PFM, 12 V</text>
<text x="83.6" y="217.5">PFM, 24 V</text>
</g>
<g font-size="1.7">
<text x="62.6" y="91">OUT</text>
<text x="151.5" y="91">OUT</text>
<text x="62.6" y="157.6">OUT</text>
<text x="152.1" y="158.2">OUT</text>
<text x="176" y="179.5">IN</text>
<text x="176" y="182">IN</text>
<text x="176" y="184.6">IN</text>
<text x="176" y="187.1">IN</text>
<text x="117.3" y="200" transform="rotate(-90 117.3 200)">OUT</text>
<text x="63" y="225.4">OUT</text>
<text x="152.4" y="224.8">OUT</text>
</g>
<g font-size="1.7" fill="#999">
<text x="95.4" y="91.6">D001</text>
<text x="184.3" y="91.6">D002</text>
<text x="95.4" y="158.2">D003</text>
<text x="185.5" y="158.8">D011</text>
<text x="96.2" y="225.9">D012</text>
<text x="185.1" y="225.4">D004</text>
</g>
<g font-size="1.5">
<text x="182.7" y="139.6">IN</text>
<text x="183.8" y="141.8">IN</text>
<text x="180.9" y="146.2">IN</text>
<text x="181.9" y="148.4">IN</text>
<text x="183.8" y="144">IN</text>
<text x="181.9" y="150.6">IN</text>
</g>
<g font-size="1.4">
<text x="92.7" y="68.4">IN</text>
<text x="93.7" y="70.6">IN</text>
<text x="181.6" y="68.4">IN</text>
<text x="182.6" y="70.6">IN</text>
<text x="90.9" y="77.1">IN</text>
<text x="93.7" y="72.7">IN</text>
<text x="93.7" y="74.9">IN</text>
<text x="179.8" y="77.1">IN</text>
<text x="182.6" y="72.7">IN</text>
<text x="182.6" y="74.9">IN</text>
<text x="91.9" y="79.2">IN</text>
<text x="91.9" y="81.4">IN</text>
<text x="91.9" y="83.6">IN</text>
<text x="180.8" y="79.2">IN</text>
<text x="180.8" y="81.4">IN</text>
<text x="180.8" y="83.6">IN</text>
<text x="93.7" y="139.3">IN</text>
<text x="93.7" y="141.5">IN</text>
<text x="93.7" y="143.7">IN</text>
<text x="91.9" y="145.8">IN</text>
<text x="91.9" y="148">IN</text>
<text x="91.9" y="150.2">IN</text>
<text x="93.4" y="206.9">IN</text>
<text x="94.5" y="209.1">IN</text>
<text x="91.6" y="213.5">IN</text>
<text x="92.7" y="215.7">IN</text>
<text x="94.5" y="211.3">IN</text>
<text x="92.7" y="217.9">IN</text>
</g>
</svg>
